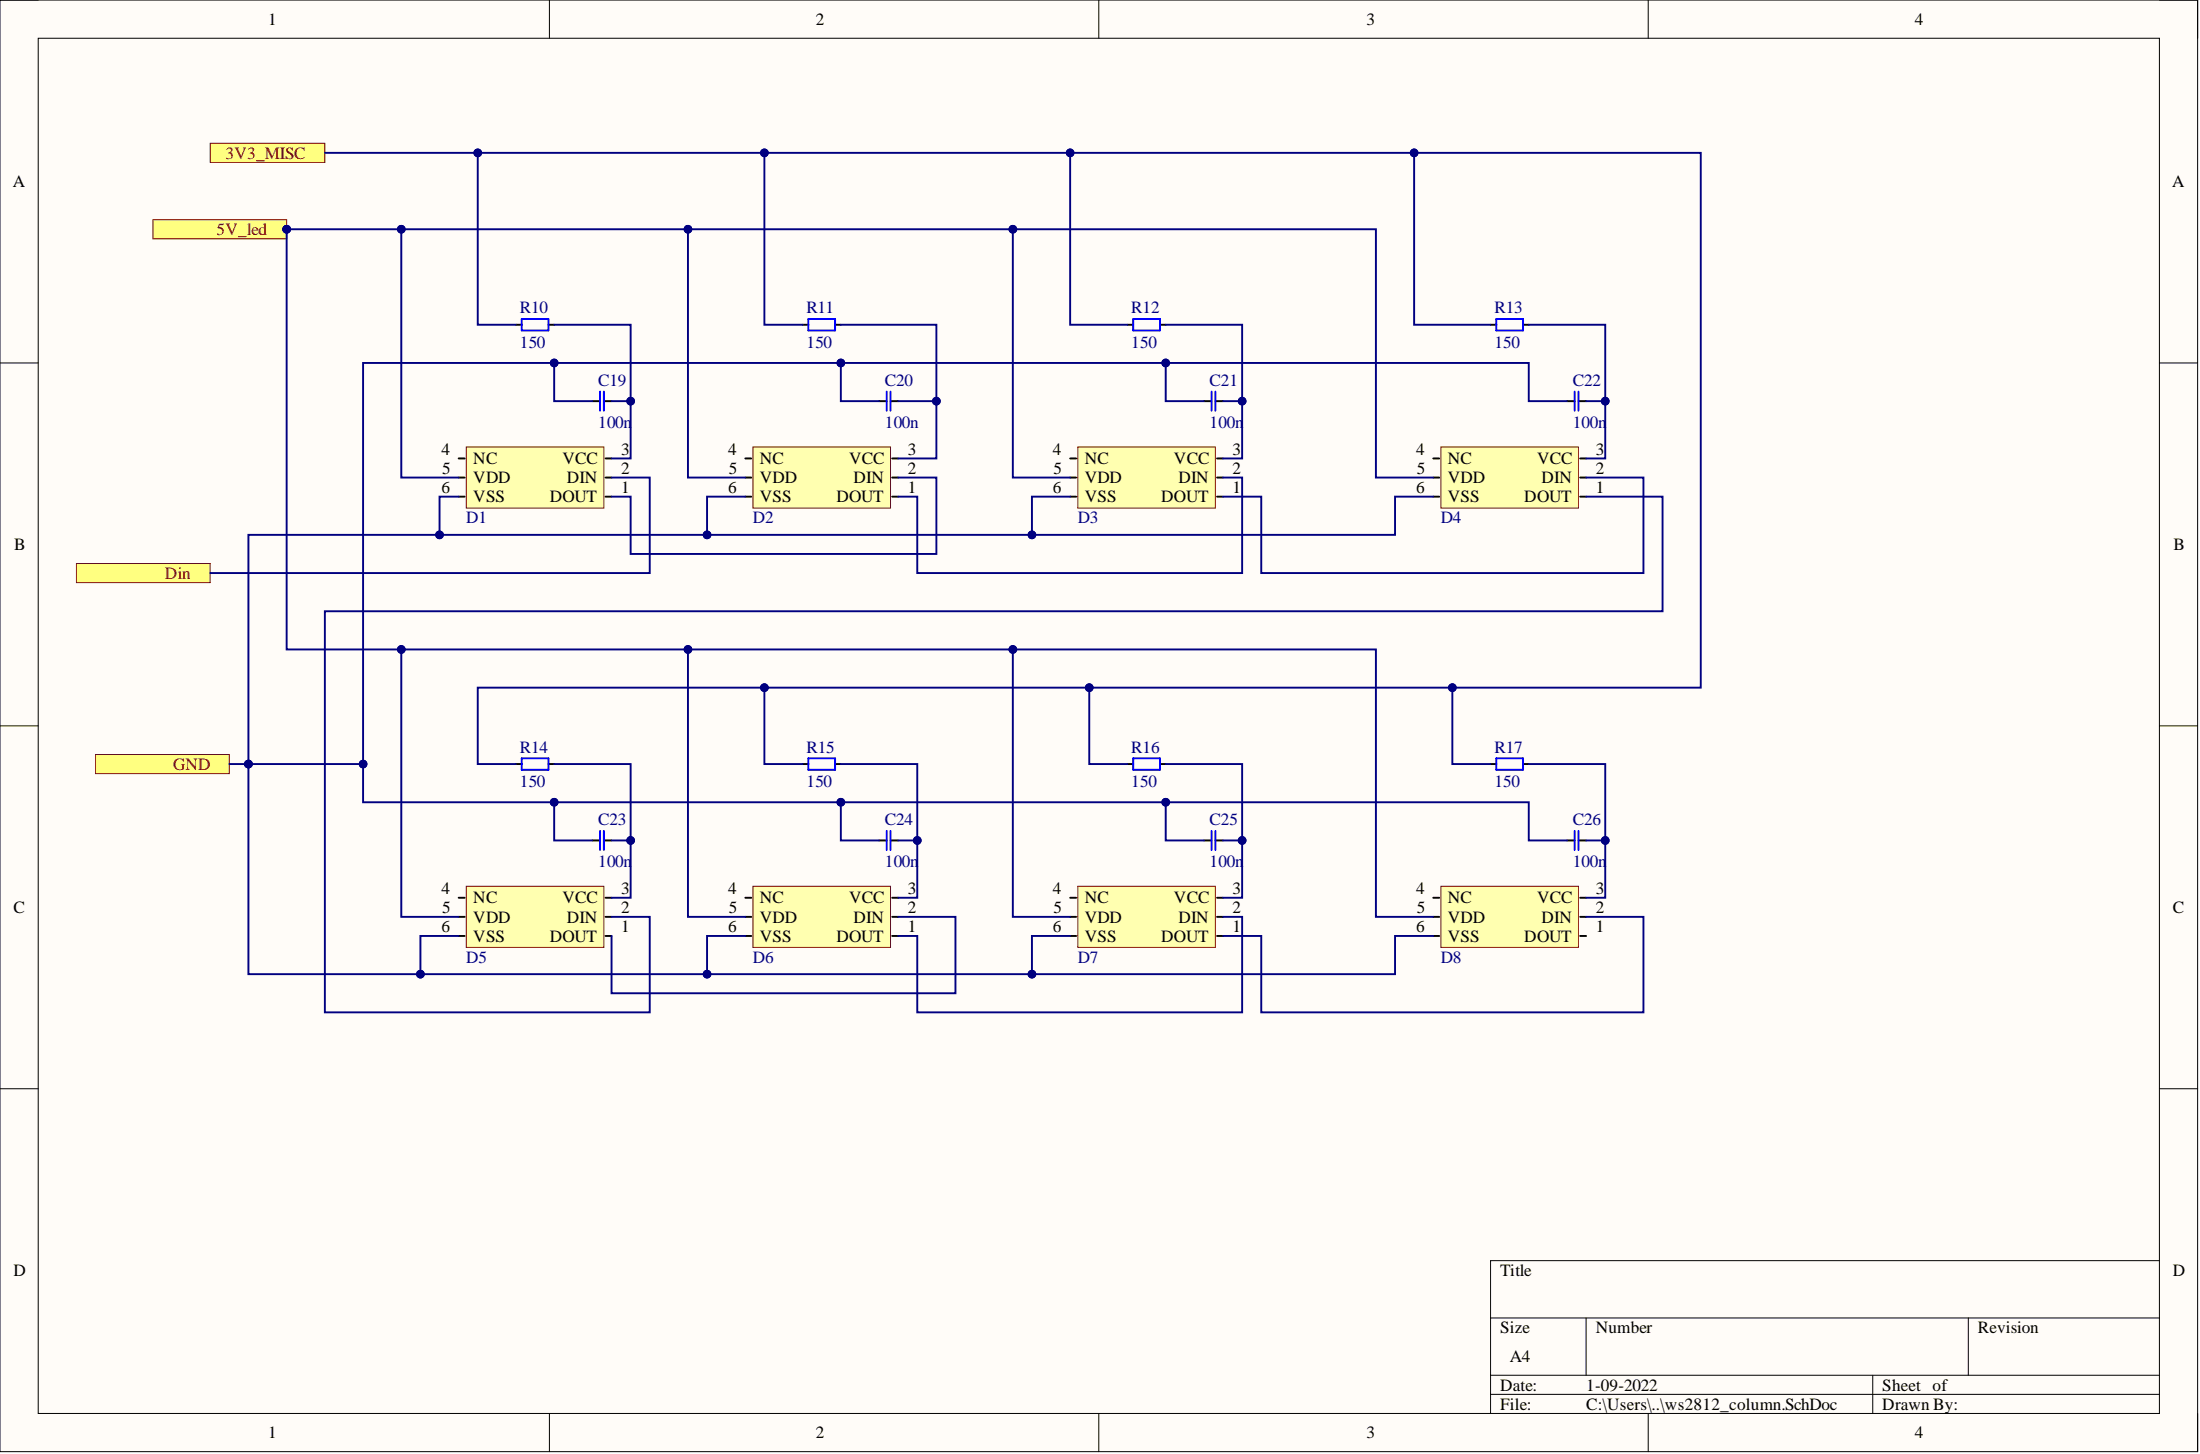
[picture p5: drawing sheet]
<svg xmlns="http://www.w3.org/2000/svg" width="292mm" height="193mm" viewBox="0 0 292 193" stroke-linecap="round" stroke-linejoin="round" font-family="sans-serif">
<path d="M0 0h291.8v192.7h-291.8z" fill-rule="evenodd" fill="#fffcf8"/>
<path d="M0 0h291.8v192.7h-291.8z" fill="none" stroke="#000" stroke-width=".13"/>
<path d="M5.1 5.1h281.6v182.5h-281.6z" fill-rule="evenodd" fill="#fffcf8"/>
<g fill="none" stroke="#000" stroke-width=".13">
<path d="M0 0h5.1M5.1 5.1h281.6v182.5h-281.6zM72.9 0v5.1M145.9 0v5.1M218.8 0v5.1M286.7 0h5.1v5.1M0 48.2h5.1M286.7 48.2h5.1M0 96.3h5.1M286.7 96.3h5.1M0 144.5h5.1M286.7 144.5h5.1"/>
<path d="M197.9 174.9h88.8M210.6 174.9v7.6M261.3 174.9v7.6M286.7 167.3h-88.8v20.3M72.9 187.6v5.1M145.9 187.6v5.1M197.9 182.5h88.8M197.9 185.1h88.8M218.8 187.6v5.1M248.7 182.5v5.1M291.8 187.6v5.1"/>
</g>
<path d="M61.9 59.3h18.3v8.1h-18.3z" fill-rule="evenodd" fill="#ffffb0"/>
<path d="M61.9 59.3h18.3v8.1h-18.3z" fill="none" stroke="#800000" stroke-width=".13"/>
<path d="M60.9 65.9h.8M60.9 63.4h.8M60.9 60.8h.8M80.4 65.9h.8M80.4 63.4h.8M80.4 60.8h.8" fill="none" stroke="#000" stroke-width=".25"/>
<path d="M12.7 100.1h17.7v2.6h-17.7z" fill-rule="evenodd" fill="#ffff80"/>
<path d="M12.7 100.1h17.7v2.6h-17.7z" fill="none" stroke="#800000" stroke-width=".13"/>
<path d="M68.5 43.1h.8M72.8 43.1h.8M78.7 53.2h1M80.2 53.2h1" fill="none" stroke="#000" stroke-width=".25"/>
<path d="M69.3 42.3h3.5v1.6h-3.5zM79.7 52v2.5M80.2 52v2.5" fill="none" stroke="#00f" stroke-width=".25"/>
<path d="M20.3 29.2h17.8v2.5h-17.8z" fill-rule="evenodd" fill="#ffff80"/>
<path d="M20.3 29.2h17.8v2.5h-17.8z" fill="none" stroke="#800000" stroke-width=".13"/>
<circle cx="38.1" cy="30.4" r=".51" fill="#000080"/>
<circle cx="38.1" cy="30.4" r=".51" fill="none" stroke="#000080" stroke-width=".13"/>
<path d="M100 59.3h18.2v8.1h-18.2z" fill-rule="evenodd" fill="#ffffb0"/>
<path d="M100 59.3h18.2v8.1h-18.2z" fill="none" stroke="#800000" stroke-width=".13"/>
<path d="M106.6 43.1h.7M110.9 43.1h.7M116.7 53.2h1M118.3 53.2h1M99 65.9h.8M99 63.4h.8M99 60.8h.8M118.5 65.9h.8M118.5 63.4h.8M118.5 60.8h.8" fill="none" stroke="#000" stroke-width=".25"/>
<path d="M107.3 42.3h3.6v1.6h-3.6zM117.7 52v2.5M118.2 52v2.5" fill="none" stroke="#00f" stroke-width=".25"/>
<path d="M143.1 59.3h18.3v8.1h-18.3z" fill-rule="evenodd" fill="#ffffb0"/>
<path d="M143.1 59.3h18.3v8.1h-18.3z" fill="none" stroke="#800000" stroke-width=".13"/>
<path d="M149.7 43.1h.8M154 43.1h.8M159.8 53.2h1M161.4 53.2h1M142.1 65.9h.8M142.1 63.4h.8M142.1 60.8h.8M161.6 65.9h.8M161.6 63.4h.8M161.6 60.8h.8" fill="none" stroke="#000" stroke-width=".25"/>
<path d="M150.5 42.3h3.5v1.6h-3.5zM160.9 52v2.5M161.4 52v2.5" fill="none" stroke="#00f" stroke-width=".25"/>
<path d="M191.3 59.3h18.3v8.1h-18.3z" fill-rule="evenodd" fill="#ffffb0"/>
<path d="M191.3 59.3h18.3v8.1h-18.3z" fill="none" stroke="#800000" stroke-width=".13"/>
<path d="M197.9 43.1h.8M202.2 43.1h.8M208.1 53.2h1M209.6 53.2h1M190.3 65.9h.8M190.3 63.4h.8M190.3 60.8h.8M209.8 65.9h.8M209.8 63.4h.8M209.8 60.8h.8" fill="none" stroke="#000" stroke-width=".25"/>
<path d="M198.7 42.3h3.5v1.6h-3.5zM209.1 52v2.5M209.6 52v2.5" fill="none" stroke="#00f" stroke-width=".25"/>
<path d="M61.9 117.6h18.3v8.1h-18.3z" fill-rule="evenodd" fill="#ffffb0"/>
<path d="M61.9 117.6h18.3v8.1h-18.3z" fill="none" stroke="#800000" stroke-width=".13"/>
<path d="M60.9 119.1h.8M68.5 101.4h.8M72.8 101.4h.8M78.7 111.5h1M80.2 111.5h1M80.4 119.1h.8M60.9 124.2h.8M60.9 121.7h.8M80.4 124.2h.8M80.4 121.7h.8" fill="none" stroke="#000" stroke-width=".25"/>
<path d="M69.3 100.6h3.5v1.6h-3.5zM79.7 110.3v2.5M80.2 110.3v2.5" fill="none" stroke="#00f" stroke-width=".25"/>
<path d="M100 117.6h18.2v8.1h-18.2z" fill-rule="evenodd" fill="#ffffb0"/>
<path d="M100 117.6h18.2v8.1h-18.2z" fill="none" stroke="#800000" stroke-width=".13"/>
<path d="M99 119.1h.8M106.6 101.4h.7M110.9 101.4h.7M116.7 111.5h1M118.3 111.5h1M118.5 119.1h.8M99 124.2h.8M99 121.7h.8M118.5 124.2h.8M118.5 121.7h.8" fill="none" stroke="#000" stroke-width=".25"/>
<path d="M107.3 100.6h3.6v1.6h-3.6zM117.7 110.3v2.5M118.2 110.3v2.5" fill="none" stroke="#00f" stroke-width=".25"/>
<path d="M143.1 117.6h18.3v8.1h-18.3z" fill-rule="evenodd" fill="#ffffb0"/>
<path d="M143.1 117.6h18.3v8.1h-18.3z" fill="none" stroke="#800000" stroke-width=".13"/>
<path d="M142.1 119.1h.8M149.7 101.4h.8M154 101.4h.8M159.8 111.5h1M161.4 111.5h1M161.6 119.1h.8M142.1 124.2h.8M142.1 121.7h.8M161.6 124.2h.8M161.6 121.7h.8" fill="none" stroke="#000" stroke-width=".25"/>
<path d="M150.5 100.6h3.5v1.6h-3.5zM160.9 110.3v2.5M161.4 110.3v2.5" fill="none" stroke="#00f" stroke-width=".25"/>
<path d="M191.3 117.6h18.3v8.1h-18.3z" fill-rule="evenodd" fill="#ffffb0"/>
<path d="M191.3 117.6h18.3v8.1h-18.3z" fill="none" stroke="#800000" stroke-width=".13"/>
<path d="M190.3 119.1h.8M197.9 101.4h.8M202.2 101.4h.8M208.1 111.5h1M209.6 111.5h1M209.8 119.1h.8M190.3 124.2h.8M190.3 121.7h.8M209.8 124.2h.8M209.8 121.7h.8" fill="none" stroke="#000" stroke-width=".25"/>
<path d="M198.7 100.6h3.5v1.6h-3.5zM209.1 110.3v2.5M209.6 110.3v2.5" fill="none" stroke="#00f" stroke-width=".25"/>
<path d="M10.1 74.8h17.8v2.5h-17.8z" fill-rule="evenodd" fill="#ffff80"/>
<path d="M10.1 74.8h17.8v2.5h-17.8z" fill="none" stroke="#800000" stroke-width=".13"/>
<path d="M27.9 19h15.2v2.6h-15.2z" fill-rule="evenodd" fill="#ffff80"/>
<path d="M27.9 19h15.2v2.6h-15.2z" fill="none" stroke="#800000" stroke-width=".13"/>
<path d="M73.6 43.1h10.1v17.7h-2.5" fill="none" stroke="#000080" stroke-width=".25"/>
<circle cx="83.7" cy="53.2" r=".51" fill="#000080"/>
<circle cx="83.7" cy="53.2" r=".51" fill="none" stroke="#000080" stroke-width=".13"/>
<path d="M81.2 53.2h2.5" fill="none" stroke="#000080" stroke-width=".25"/>
<circle cx="83.7" cy="53.2" r=".51" fill="#000080"/>
<circle cx="83.7" cy="53.2" r=".51" fill="none" stroke="#000080" stroke-width=".13"/>
<path d="M119.3 53.2h5" fill="none" stroke="#000080" stroke-width=".25"/>
<circle cx="124.3" cy="53.2" r=".51" fill="#000080"/>
<circle cx="124.3" cy="53.2" r=".51" fill="none" stroke="#000080" stroke-width=".13"/>
<path d="M91.3 30.4v33h7.7" fill="none" stroke="#000080" stroke-width=".25"/>
<circle cx="91.3" cy="30.4" r=".51" fill="#000080"/>
<circle cx="91.3" cy="30.4" r=".51" fill="none" stroke="#000080" stroke-width=".13"/>
<path d="M154.8 43.1h10.1v17.7h-2.5" fill="none" stroke="#000080" stroke-width=".25"/>
<circle cx="164.9" cy="53.2" r=".51" fill="#000080"/>
<circle cx="164.9" cy="53.2" r=".51" fill="none" stroke="#000080" stroke-width=".13"/>
<path d="M162.4 53.2h2.5" fill="none" stroke="#000080" stroke-width=".25"/>
<circle cx="164.9" cy="53.2" r=".51" fill="#000080"/>
<circle cx="164.9" cy="53.2" r=".51" fill="none" stroke="#000080" stroke-width=".13"/>
<path d="M134.5 30.4v33h7.6" fill="none" stroke="#000080" stroke-width=".25"/>
<circle cx="134.5" cy="30.4" r=".51" fill="#000080"/>
<circle cx="134.5" cy="30.4" r=".51" fill="none" stroke="#000080" stroke-width=".13"/>
<path d="M203 43.1h10.1v17.7h-2.5" fill="none" stroke="#000080" stroke-width=".25"/>
<circle cx="213.1" cy="53.2" r=".51" fill="#000080"/>
<circle cx="213.1" cy="53.2" r=".51" fill="none" stroke="#000080" stroke-width=".13"/>
<path d="M210.6 53.2h2.5" fill="none" stroke="#000080" stroke-width=".25"/>
<circle cx="213.1" cy="53.2" r=".51" fill="#000080"/>
<circle cx="213.1" cy="53.2" r=".51" fill="none" stroke="#000080" stroke-width=".13"/>
<path d="M53.3 30.4h129.4v33h7.6" fill="none" stroke="#000080" stroke-width=".25"/>
<circle cx="53.3" cy="30.4" r=".51" fill="#000080"/>
<circle cx="53.3" cy="30.4" r=".51" fill="none" stroke="#000080" stroke-width=".13"/>
<circle cx="91.3" cy="30.4" r=".51" fill="#000080"/>
<circle cx="91.3" cy="30.4" r=".51" fill="none" stroke="#000080" stroke-width=".13"/>
<circle cx="134.5" cy="30.4" r=".51" fill="#000080"/>
<circle cx="134.5" cy="30.4" r=".51" fill="none" stroke="#000080" stroke-width=".13"/>
<path d="M81.2 63.4h5.1v12.7h-58.4M162.4 63.4h2.5v12.7h-43.1v-10.2h-2.5M210.6 63.4h7.6v12.7h-50.7v-10.2h-5.1M73.6 101.4h10.1v17.7h-2.5" fill="none" stroke="#000080" stroke-width=".25"/>
<circle cx="83.7" cy="111.5" r=".51" fill="#000080"/>
<circle cx="83.7" cy="111.5" r=".51" fill="none" stroke="#000080" stroke-width=".13"/>
<path d="M81.2 111.5h2.5" fill="none" stroke="#000080" stroke-width=".25"/>
<circle cx="83.7" cy="111.5" r=".51" fill="#000080"/>
<circle cx="83.7" cy="111.5" r=".51" fill="none" stroke="#000080" stroke-width=".13"/>
<path d="M53.3 86.2v35.5h7.6" fill="none" stroke="#000080" stroke-width=".25"/>
<circle cx="53.3" cy="86.2" r=".51" fill="#000080"/>
<circle cx="53.3" cy="86.2" r=".51" fill="none" stroke="#000080" stroke-width=".13"/>
<path d="M111.6 101.4h10.2v17.7h-2.5" fill="none" stroke="#000080" stroke-width=".25"/>
<circle cx="121.8" cy="111.5" r=".51" fill="#000080"/>
<circle cx="121.8" cy="111.5" r=".51" fill="none" stroke="#000080" stroke-width=".13"/>
<path d="M119.3 111.5h2.5" fill="none" stroke="#000080" stroke-width=".25"/>
<circle cx="121.8" cy="111.5" r=".51" fill="#000080"/>
<circle cx="121.8" cy="111.5" r=".51" fill="none" stroke="#000080" stroke-width=".13"/>
<path d="M91.3 86.2v35.5h7.7" fill="none" stroke="#000080" stroke-width=".25"/>
<circle cx="91.3" cy="86.2" r=".51" fill="#000080"/>
<circle cx="91.3" cy="86.2" r=".51" fill="none" stroke="#000080" stroke-width=".13"/>
<path d="M154.8 101.4h10.1v17.7h-2.5" fill="none" stroke="#000080" stroke-width=".25"/>
<circle cx="164.9" cy="111.5" r=".51" fill="#000080"/>
<circle cx="164.9" cy="111.5" r=".51" fill="none" stroke="#000080" stroke-width=".13"/>
<path d="M162.4 111.5h2.5" fill="none" stroke="#000080" stroke-width=".25"/>
<circle cx="164.9" cy="111.5" r=".51" fill="#000080"/>
<circle cx="164.9" cy="111.5" r=".51" fill="none" stroke="#000080" stroke-width=".13"/>
<path d="M134.5 86.2v35.5h7.6" fill="none" stroke="#000080" stroke-width=".25"/>
<circle cx="134.5" cy="86.2" r=".51" fill="#000080"/>
<circle cx="134.5" cy="86.2" r=".51" fill="none" stroke="#000080" stroke-width=".13"/>
<path d="M203 101.4h10.1v17.7h-2.5" fill="none" stroke="#000080" stroke-width=".25"/>
<circle cx="213.1" cy="111.5" r=".51" fill="#000080"/>
<circle cx="213.1" cy="111.5" r=".51" fill="none" stroke="#000080" stroke-width=".13"/>
<path d="M210.6 111.5h2.5" fill="none" stroke="#000080" stroke-width=".25"/>
<circle cx="213.1" cy="111.5" r=".51" fill="#000080"/>
<circle cx="213.1" cy="111.5" r=".51" fill="none" stroke="#000080" stroke-width=".13"/>
<path d="M111.6 43.1h12.7v17.7h-5M210.6 65.9h10.1v15.2h-177.6v53.3h43.2v-12.7h-5.1M119.3 121.7h7.6v10.1h-45.7v-7.6M162.4 121.7h2.5v12.7h-43.1v-10.2h-2.5M210.6 121.7h7.6v12.7h-50.7v-10.2h-5.1" fill="none" stroke="#000080" stroke-width=".25"/>
<circle cx="124.3" cy="53.2" r=".51" fill="#000080"/>
<circle cx="124.3" cy="53.2" r=".51" fill="none" stroke="#000080" stroke-width=".13"/>
<path d="M154.8 48.2v5h5" fill="none" stroke="#000080" stroke-width=".25"/>
<circle cx="154.8" cy="48.2" r=".51" fill="#000080"/>
<circle cx="154.8" cy="48.2" r=".51" fill="none" stroke="#000080" stroke-width=".13"/>
<path d="M111.6 48.2v5h5.1" fill="none" stroke="#000080" stroke-width=".25"/>
<circle cx="111.6" cy="48.2" r=".51" fill="#000080"/>
<circle cx="111.6" cy="48.2" r=".51" fill="none" stroke="#000080" stroke-width=".13"/>
<path d="M73.6 48.2v5h5.1" fill="none" stroke="#000080" stroke-width=".25"/>
<circle cx="73.6" cy="48.2" r=".51" fill="#000080"/>
<circle cx="73.6" cy="48.2" r=".51" fill="none" stroke="#000080" stroke-width=".13"/>
<path d="M208.1 53.2h-5.1v-5h-154.8v58.3h154.8v5h5.1" fill="none" stroke="#000080" stroke-width=".25"/>
<circle cx="154.8" cy="48.2" r=".51" fill="#000080"/>
<circle cx="154.8" cy="48.2" r=".51" fill="none" stroke="#000080" stroke-width=".13"/>
<circle cx="111.6" cy="48.2" r=".51" fill="#000080"/>
<circle cx="111.6" cy="48.2" r=".51" fill="none" stroke="#000080" stroke-width=".13"/>
<circle cx="73.6" cy="48.2" r=".51" fill="#000080"/>
<circle cx="73.6" cy="48.2" r=".51" fill="none" stroke="#000080" stroke-width=".13"/>
<circle cx="48.2" cy="101.4" r=".51" fill="#000080"/>
<circle cx="48.2" cy="101.4" r=".51" fill="none" stroke="#000080" stroke-width=".13"/>
<circle cx="73.6" cy="106.5" r=".51" fill="#000080"/>
<circle cx="73.6" cy="106.5" r=".51" fill="none" stroke="#000080" stroke-width=".13"/>
<circle cx="111.6" cy="106.5" r=".51" fill="#000080"/>
<circle cx="111.6" cy="106.5" r=".51" fill="none" stroke="#000080" stroke-width=".13"/>
<circle cx="154.8" cy="106.5" r=".51" fill="#000080"/>
<circle cx="154.8" cy="106.5" r=".51" fill="none" stroke="#000080" stroke-width=".13"/>
<path d="M154.8 106.5v5h5" fill="none" stroke="#000080" stroke-width=".25"/>
<circle cx="154.8" cy="106.5" r=".51" fill="#000080"/>
<circle cx="154.8" cy="106.5" r=".51" fill="none" stroke="#000080" stroke-width=".13"/>
<path d="M111.6 106.5v5h5.1" fill="none" stroke="#000080" stroke-width=".25"/>
<circle cx="111.6" cy="106.5" r=".51" fill="#000080"/>
<circle cx="111.6" cy="106.5" r=".51" fill="none" stroke="#000080" stroke-width=".13"/>
<path d="M73.6 106.5v5h5.1" fill="none" stroke="#000080" stroke-width=".25"/>
<circle cx="73.6" cy="106.5" r=".51" fill="#000080"/>
<circle cx="73.6" cy="106.5" r=".51" fill="none" stroke="#000080" stroke-width=".13"/>
<path d="M30.4 101.4h17.8" fill="none" stroke="#000080" stroke-width=".25"/>
<circle cx="33" cy="101.4" r=".51" fill="#000080"/>
<circle cx="33" cy="101.4" r=".51" fill="none" stroke="#000080" stroke-width=".13"/>
<circle cx="48.2" cy="101.4" r=".51" fill="#000080"/>
<circle cx="48.2" cy="101.4" r=".51" fill="none" stroke="#000080" stroke-width=".13"/>
<path d="M38.1 30.4v55.8h144.6v35.5h7.6" fill="none" stroke="#000080" stroke-width=".25"/>
<circle cx="134.5" cy="86.2" r=".51" fill="#000080"/>
<circle cx="134.5" cy="86.2" r=".51" fill="none" stroke="#000080" stroke-width=".13"/>
<circle cx="91.3" cy="86.2" r=".51" fill="#000080"/>
<circle cx="91.3" cy="86.2" r=".51" fill="none" stroke="#000080" stroke-width=".13"/>
<circle cx="53.3" cy="86.2" r=".51" fill="#000080"/>
<circle cx="53.3" cy="86.2" r=".51" fill="none" stroke="#000080" stroke-width=".13"/>
<circle cx="38.1" cy="30.4" r=".51" fill="#000080"/>
<circle cx="38.1" cy="30.4" r=".51" fill="none" stroke="#000080" stroke-width=".13"/>
<path d="M38.1 30.4h15.2v33h7.6" fill="none" stroke="#000080" stroke-width=".25"/>
<circle cx="38.1" cy="30.4" r=".51" fill="#000080"/>
<circle cx="38.1" cy="30.4" r=".51" fill="none" stroke="#000080" stroke-width=".13"/>
<circle cx="53.3" cy="30.4" r=".51" fill="#000080"/>
<circle cx="53.3" cy="30.4" r=".51" fill="none" stroke="#000080" stroke-width=".13"/>
<path d="M60.9 65.9h-2.5v5.1" fill="none" stroke="#000080" stroke-width=".25"/>
<circle cx="58.4" cy="71" r=".51" fill="#000080"/>
<circle cx="58.4" cy="71" r=".51" fill="none" stroke="#000080" stroke-width=".13"/>
<path d="M99 65.9h-5.1v5.1" fill="none" stroke="#000080" stroke-width=".25"/>
<circle cx="93.9" cy="71" r=".51" fill="#000080"/>
<circle cx="93.9" cy="71" r=".51" fill="none" stroke="#000080" stroke-width=".13"/>
<path d="M142.1 65.9h-5.1v5.1" fill="none" stroke="#000080" stroke-width=".25"/>
<circle cx="137" cy="71" r=".51" fill="#000080"/>
<circle cx="137" cy="71" r=".51" fill="none" stroke="#000080" stroke-width=".13"/>
<path d="M142.1 124.2h-5.1v5.1" fill="none" stroke="#000080" stroke-width=".25"/>
<circle cx="137" cy="129.3" r=".51" fill="#000080"/>
<circle cx="137" cy="129.3" r=".51" fill="none" stroke="#000080" stroke-width=".13"/>
<path d="M99 124.2h-5.1v5.1" fill="none" stroke="#000080" stroke-width=".25"/>
<circle cx="93.9" cy="129.3" r=".51" fill="#000080"/>
<circle cx="93.9" cy="129.3" r=".51" fill="none" stroke="#000080" stroke-width=".13"/>
<path d="M60.9 124.2h-5.1v5.1" fill="none" stroke="#000080" stroke-width=".25"/>
<circle cx="55.8" cy="129.3" r=".51" fill="#000080"/>
<circle cx="55.8" cy="129.3" r=".51" fill="none" stroke="#000080" stroke-width=".13"/>
<path d="M190.3 65.9h-5.1v5.1h-152.2v30.4" fill="none" stroke="#000080" stroke-width=".25"/>
<circle cx="137" cy="71" r=".51" fill="#000080"/>
<circle cx="137" cy="71" r=".51" fill="none" stroke="#000080" stroke-width=".13"/>
<circle cx="93.9" cy="71" r=".51" fill="#000080"/>
<circle cx="93.9" cy="71" r=".51" fill="none" stroke="#000080" stroke-width=".13"/>
<circle cx="58.4" cy="71" r=".51" fill="#000080"/>
<circle cx="58.4" cy="71" r=".51" fill="none" stroke="#000080" stroke-width=".13"/>
<circle cx="33" cy="101.4" r=".51" fill="#000080"/>
<circle cx="33" cy="101.4" r=".51" fill="none" stroke="#000080" stroke-width=".13"/>
<path d="M33 101.4v27.9h152.2v-5.1h5.1" fill="none" stroke="#000080" stroke-width=".25"/>
<circle cx="137" cy="129.3" r=".51" fill="#000080"/>
<circle cx="137" cy="129.3" r=".51" fill="none" stroke="#000080" stroke-width=".13"/>
<circle cx="93.9" cy="129.3" r=".51" fill="#000080"/>
<circle cx="93.9" cy="129.3" r=".51" fill="none" stroke="#000080" stroke-width=".13"/>
<circle cx="55.8" cy="129.3" r=".51" fill="#000080"/>
<circle cx="55.8" cy="129.3" r=".51" fill="none" stroke="#000080" stroke-width=".13"/>
<circle cx="33" cy="101.4" r=".51" fill="#000080"/>
<circle cx="33" cy="101.4" r=".51" fill="none" stroke="#000080" stroke-width=".13"/>
<path d="M43.1 20.3h144.7v22.8h10.1M119.3 63.4h5v10.1h-40.6v-7.6h-2.5" fill="none" stroke="#000080" stroke-width=".25"/>
<circle cx="187.8" cy="20.3" r=".51" fill="#000080"/>
<circle cx="187.8" cy="20.3" r=".51" fill="none" stroke="#000080" stroke-width=".13"/>
<circle cx="142.1" cy="20.3" r=".51" fill="#000080"/>
<circle cx="142.1" cy="20.3" r=".51" fill="none" stroke="#000080" stroke-width=".13"/>
<circle cx="101.5" cy="20.3" r=".51" fill="#000080"/>
<circle cx="101.5" cy="20.3" r=".51" fill="none" stroke="#000080" stroke-width=".13"/>
<circle cx="63.4" cy="20.3" r=".51" fill="#000080"/>
<circle cx="63.4" cy="20.3" r=".51" fill="none" stroke="#000080" stroke-width=".13"/>
<path d="M142.1 20.3v22.8h7.6" fill="none" stroke="#000080" stroke-width=".25"/>
<circle cx="142.1" cy="20.3" r=".51" fill="#000080"/>
<circle cx="142.1" cy="20.3" r=".51" fill="none" stroke="#000080" stroke-width=".13"/>
<path d="M101.5 20.3v22.8h5.1" fill="none" stroke="#000080" stroke-width=".25"/>
<circle cx="101.5" cy="20.3" r=".51" fill="#000080"/>
<circle cx="101.5" cy="20.3" r=".51" fill="none" stroke="#000080" stroke-width=".13"/>
<path d="M63.4 20.3v22.8h5.1" fill="none" stroke="#000080" stroke-width=".25"/>
<circle cx="63.4" cy="20.3" r=".51" fill="#000080"/>
<circle cx="63.4" cy="20.3" r=".51" fill="none" stroke="#000080" stroke-width=".13"/>
<path d="M187.8 20.3h38v71h-162.4v10.1h5.1" fill="none" stroke="#000080" stroke-width=".25"/>
<circle cx="187.8" cy="20.3" r=".51" fill="#000080"/>
<circle cx="187.8" cy="20.3" r=".51" fill="none" stroke="#000080" stroke-width=".13"/>
<circle cx="192.8" cy="91.3" r=".51" fill="#000080"/>
<circle cx="192.8" cy="91.3" r=".51" fill="none" stroke="#000080" stroke-width=".13"/>
<circle cx="144.6" cy="91.3" r=".51" fill="#000080"/>
<circle cx="144.6" cy="91.3" r=".51" fill="none" stroke="#000080" stroke-width=".13"/>
<circle cx="101.5" cy="91.3" r=".51" fill="#000080"/>
<circle cx="101.5" cy="91.3" r=".51" fill="none" stroke="#000080" stroke-width=".13"/>
<path d="M101.5 91.3v10.1h5.1" fill="none" stroke="#000080" stroke-width=".25"/>
<circle cx="101.5" cy="91.3" r=".51" fill="#000080"/>
<circle cx="101.5" cy="91.3" r=".51" fill="none" stroke="#000080" stroke-width=".13"/>
<path d="M144.6 91.3v10.1h5.1" fill="none" stroke="#000080" stroke-width=".25"/>
<circle cx="144.6" cy="91.3" r=".51" fill="#000080"/>
<circle cx="144.6" cy="91.3" r=".51" fill="none" stroke="#000080" stroke-width=".13"/>
<path d="M192.8 91.3v10.1h5.1" fill="none" stroke="#000080" stroke-width=".25"/>
<circle cx="192.8" cy="91.3" r=".51" fill="#000080"/>
<circle cx="192.8" cy="91.3" r=".51" fill="none" stroke="#000080" stroke-width=".13"/>
<g font-size="2.3">
<text x="35.6" y="3.3">1</text>
<text x="108.3" y="3.3">2</text>
<text x="181.4" y="3.3">3</text>
<text x="254.2" y="3.3">4</text>
<text x="1.7" y="24.8">A</text>
<text x="288.4" y="24.8">A</text>
<text x="58.6" y="60.3">4</text>
<text x="58.6" y="65.4">6</text>
<text x="58.7" y="62.9">5</text>
<text x="62.8" y="61.6">NC</text>
<text x="62.8" y="64.1">VDD</text>
<text x="74.7" y="61.6">VCC</text>
<text x="75.3" y="64.1">DIN</text>
<text x="82.5" y="65.4">1</text>
<text x="82.5" y="62.9">2</text>
<text x="82.5" y="60.3">3</text>
<text x="96.7" y="60.3">4</text>
<text x="96.7" y="65.4">6</text>
<text x="96.8" y="62.9">5</text>
<text x="100.9" y="61.6">NC</text>
<text x="100.9" y="64.1">VDD</text>
<text x="112.7" y="61.6">VCC</text>
<text x="113.3" y="64.1">DIN</text>
<text x="120.5" y="65.4">1</text>
<text x="120.5" y="62.9">2</text>
<text x="120.5" y="60.3">3</text>
<text x="139.8" y="60.3">4</text>
<text x="139.8" y="65.4">6</text>
<text x="139.9" y="62.9">5</text>
<text x="144" y="61.6">NC</text>
<text x="144" y="64.1">VDD</text>
<text x="155.9" y="61.6">VCC</text>
<text x="156.5" y="64.1">DIN</text>
<text x="163.7" y="65.4">1</text>
<text x="163.7" y="62.9">2</text>
<text x="163.7" y="60.3">3</text>
<text x="188" y="60.3">4</text>
<text x="188" y="65.4">6</text>
<text x="188.1" y="62.9">5</text>
<text x="192.2" y="61.6">NC</text>
<text x="192.2" y="64.1">VDD</text>
<text x="204.1" y="61.6">VCC</text>
<text x="204.7" y="64.1">DIN</text>
<text x="211.9" y="65.4">1</text>
<text x="211.9" y="62.9">2</text>
<text x="211.9" y="60.3">3</text>
<text x="62.8" y="66.7">VSS</text>
<text x="73" y="66.7">DOUT</text>
<text x="100.9" y="66.7">VSS</text>
<text x="111" y="66.7">DOUT</text>
<text x="144" y="66.7">VSS</text>
<text x="154.2" y="66.7">DOUT</text>
<text x="192.2" y="66.7">VSS</text>
<text x="202.4" y="66.7">DOUT</text>
<text x="1.9" y="73">B</text>
<text x="288.6" y="73">B</text>
<text x="58.6" y="118.6">4</text>
<text x="62.8" y="119.9">NC</text>
<text x="74.7" y="119.9">VCC</text>
<text x="82.5" y="118.6">3</text>
<text x="96.7" y="118.6">4</text>
<text x="100.9" y="119.9">NC</text>
<text x="112.7" y="119.9">VCC</text>
<text x="120.5" y="118.6">3</text>
<text x="139.8" y="118.6">4</text>
<text x="144" y="119.9">NC</text>
<text x="155.9" y="119.9">VCC</text>
<text x="163.7" y="118.6">3</text>
<text x="188" y="118.6">4</text>
<text x="192.2" y="119.9">NC</text>
<text x="204.1" y="119.9">VCC</text>
<text x="211.9" y="118.6">3</text>
<text x="1.8" y="121.2">C</text>
<text x="58.6" y="123.7">6</text>
<text x="58.7" y="121.2">5</text>
<text x="62.8" y="122.4">VDD</text>
<text x="62.8" y="125">VSS</text>
<text x="73" y="125">DOUT</text>
<text x="75.3" y="122.4">DIN</text>
<text x="82.5" y="123.7">1</text>
<text x="82.5" y="121.2">2</text>
<text x="96.7" y="123.7">6</text>
<text x="96.8" y="121.2">5</text>
<text x="100.9" y="122.4">VDD</text>
<text x="100.9" y="125">VSS</text>
<text x="111" y="125">DOUT</text>
<text x="113.3" y="122.4">DIN</text>
<text x="120.5" y="123.7">1</text>
<text x="120.5" y="121.2">2</text>
<text x="139.8" y="123.7">6</text>
<text x="139.9" y="121.2">5</text>
<text x="144" y="122.4">VDD</text>
<text x="144" y="125">VSS</text>
<text x="154.2" y="125">DOUT</text>
<text x="156.5" y="122.4">DIN</text>
<text x="163.7" y="123.7">1</text>
<text x="163.7" y="121.2">2</text>
<text x="188" y="123.7">6</text>
<text x="188.1" y="121.2">5</text>
<text x="192.2" y="122.4">VDD</text>
<text x="192.2" y="125">VSS</text>
<text x="202.4" y="125">DOUT</text>
<text x="204.7" y="122.4">DIN</text>
<text x="211.9" y="123.7">1</text>
<text x="211.9" y="121.2">2</text>
<text x="288.5" y="121.2">C</text>
<text x="1.8" y="169.3">D</text>
<text x="199.2" y="169.3">Title</text>
<text x="288.5" y="169.3">D</text>
<text x="199.2" y="176.9">Size</text>
<text x="211.9" y="176.9">Number</text>
<text x="262.6" y="176.9">Revision</text>
<text x="199.2" y="184.5">Date:</text>
<text x="200.4" y="180.7">A4</text>
<text x="210.6" y="184.5">1-09-2022</text>
<text x="249.9" y="184.5">Sheet of</text>
<text x="35.6" y="190.9">1</text>
<text x="108.3" y="190.9">2</text>
<text x="181.4" y="190.9">3</text>
<text x="199.2" y="187.1">File:</text>
<text x="210.6" y="187.1">C:\Users\..\ws2812_column.SchDoc</text>
<text x="249.9" y="187.1">Drawn By:</text>
<text x="254.2" y="190.9">4</text>
</g>
<g font-size="2.3" fill="#800000">
<text x="29.9" y="21">3V3_MISC</text>
<text x="28.8" y="31.2">5V_led</text>
<text x="21.9" y="76.8">Din</text>
<text x="23" y="102.2">GND</text>
</g>
<g font-size="2.3" fill="#000080">
<text x="69" y="41.6">R10</text>
<text x="107.1" y="41.6">R11</text>
<text x="150.2" y="41.6">R12</text>
<text x="198.4" y="41.6">R13</text>
<text x="69" y="46.1">150</text>
<text x="107.1" y="46.1">150</text>
<text x="150.2" y="46.1">150</text>
<text x="198.4" y="46.1">150</text>
<text x="79.4" y="51.2">C19</text>
<text x="117.5" y="51.2">C20</text>
<text x="160.6" y="51.2">C21</text>
<text x="208.8" y="51.2">C22</text>
<text x="79.4" y="56.8">100n</text>
<text x="117.5" y="56.8">100n</text>
<text x="160.6" y="56.8">100n</text>
<text x="208.8" y="56.8">100n</text>
<text x="61.9" y="69.5">D1</text>
<text x="100" y="69.5">D2</text>
<text x="143.1" y="69.5">D3</text>
<text x="191.3" y="69.5">D4</text>
<text x="69" y="99.9">R14</text>
<text x="107.1" y="99.9">R15</text>
<text x="150.2" y="99.9">R16</text>
<text x="198.4" y="99.9">R17</text>
<text x="69" y="104.4">150</text>
<text x="107.1" y="104.4">150</text>
<text x="150.2" y="104.4">150</text>
<text x="198.4" y="104.4">150</text>
<text x="79.4" y="109.5">C23</text>
<text x="117.5" y="109.5">C24</text>
<text x="160.6" y="109.5">C25</text>
<text x="208.8" y="109.5">C26</text>
<text x="79.4" y="115.1">100n</text>
<text x="117.5" y="115.1">100n</text>
<text x="160.6" y="115.1">100n</text>
<text x="208.8" y="115.1">100n</text>
<text x="61.9" y="127.8">D5</text>
<text x="100" y="127.8">D6</text>
<text x="143.1" y="127.8">D7</text>
<text x="191.3" y="127.8">D8</text>
</g>
</svg>
